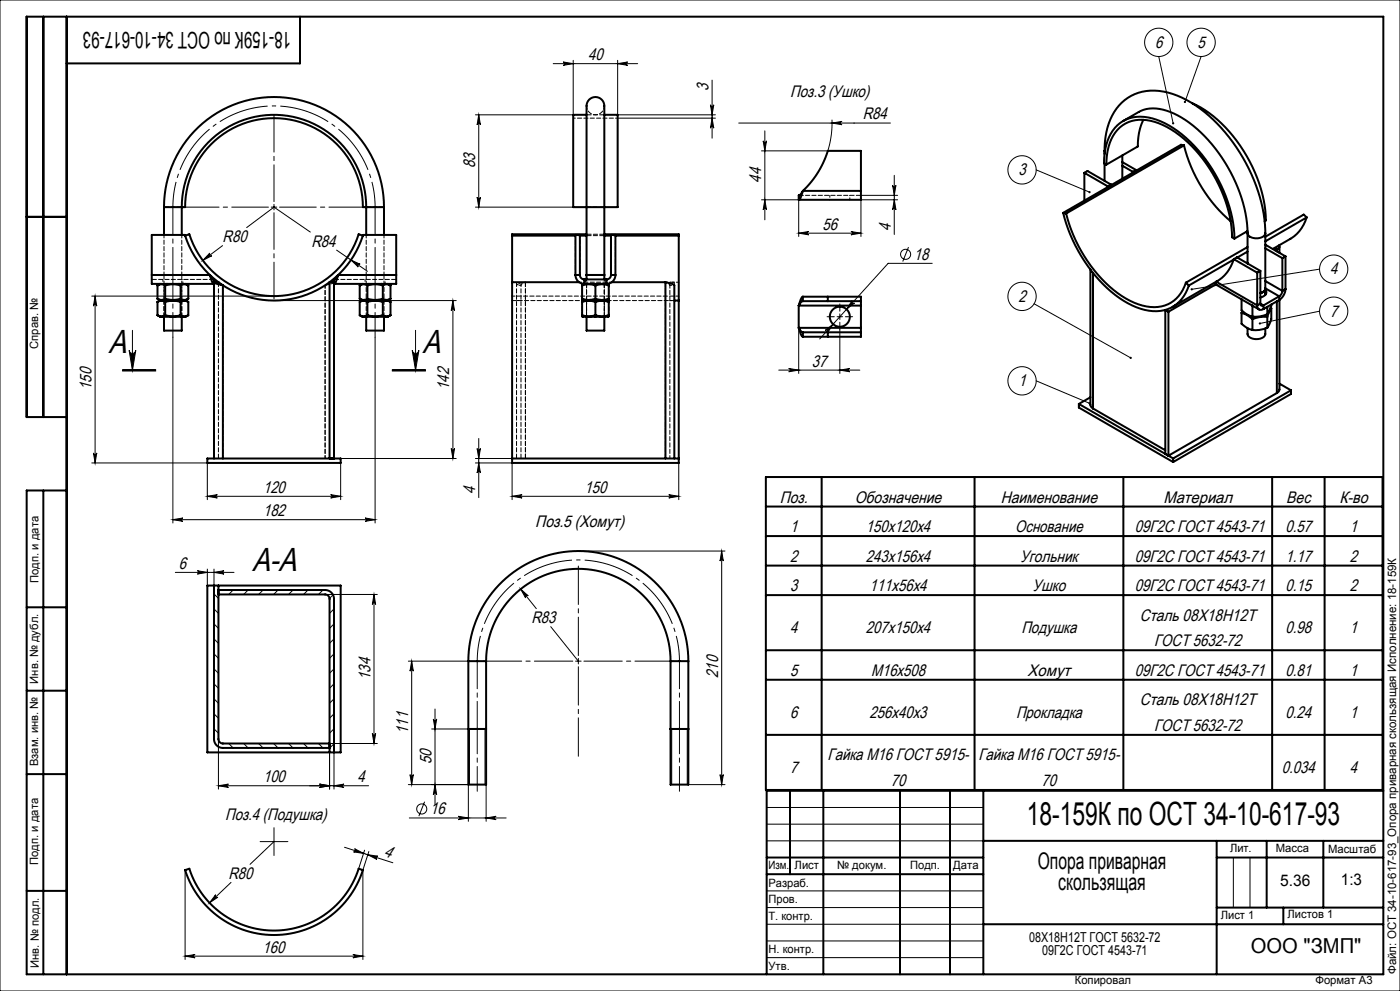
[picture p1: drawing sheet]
<svg xmlns="http://www.w3.org/2000/svg" width="420mm" height="297mm" viewBox="0 0 420 297" stroke-linecap="round" stroke-linejoin="round" font-family="sans-serif">
<g fill="none" stroke="#000" stroke-width=".3">
<path d="M0 0h420v297h-420zM166 19.1h25.3M169 18.6l3 .5-3 .5a.5 .5 0 0 0 .4-.5 .5 .5 0 0 0-.4-.5zM172 18.1v16.3h-29.4M185.3 19.1l3-.5a.5 .5 0 0 0-.5 .5 .5 .5 0 0 0 .5 .5zM185.3 18.1v16.3h29.3M347.6 16.9l4.3 20.1M360.3 16.9l-4.8 13.7M143.6 34.4l.5 3a.5 .5 0 0 0-.5-.5 .5 .5 0 0 0-.5 .5zM143.6 34.4v27.7M185.3 35.4h29.3M213.1 31.4a.5 .5 0 0 0 .5 .5 .5 .5 0 0 0 .5-.5l-.5 3z"/>
<path d="M213.6 35.4l.5 3a.5 .5 0 0 0-.5-.5 .5 .5 0 0 0-.5 .5zM213.6 24v17.4M221.6 36.9h45.5M229.5 39.2v26.7M249.6 35.9l-.2 4.7-1.1 4.6h-19.8M249.6 36.9l3-.5a.5 .5 0 0 0-.5 .5 .5 .5 0 0 0 .5 .5zM143.1 59.1a.5 .5 0 0 0 .5 .5 .5 .5 0 0 0 .5-.5l-.5 3zM228.5 59.9h11.1v11M229 42.2a.5 .5 0 0 0 .5 .5 .5 .5 0 0 0 .5-.5l-.5 3zM229.5 59.9l.5 3a.5 .5 0 0 0-.5-.5 .5 .5 0 0 0-.5 .5zM258.3 58.5h11M267.8 55.5a.5 .5 0 0 0 .5 .5 .5 .5 0 0 0 .5-.5l-.5 3z"/>
<path d="M268.3 52.5v17.8M268.3 59.9l.5 3a.5 .5 0 0 0-.5-.5 .5 .5 0 0 0-.5 .5zM269.3 59.9h-11v11M310.9 50.9l16 6.7M62.9 75.8a.5 .5 0 0 0 0 .7 .5 .5 0 0 0 .6 .1l-2.7 1.4zM66.8 73.6l-6 4.4M74 68.2l8.2-6.1 10.9 7.5M81.4 62.1h1.6M82.2 61.2v1.7M101 75l9.2 6.3M105.3 77.9l2.7 1.3a.5 .5 0 0 0-.6 .1 .5 .5 0 0 0 .1 .7zM142.6 62.1h29.4"/>
<path d="M239.6 69.9l3-.5a.5 .5 0 0 0-.5 .5 .5 .5 0 0 0 .5 .5zM239.6 69.9h18.7M255.3 69.4l3 .5-3 .5a.5 .5 0 0 0 .5-.5 .5 .5 0 0 0-.5-.5zM272.5 74.1l-1.7 4.3M279.7 78.9h-13.3l-20.5 22.7M27.5 88.7h54.7M28.5 88.7l.5 3a.5 .5 0 0 0-.5-.4 .5 .5 0 0 0-.5 .4zM28.5 88.7v50M39.7 99v12M82.2 90.1h54.7M124.7 99v12M135.9 90.1l.5 3a.5 .5 0 0 0-.5-.5 .5 .5 0 0 0-.5 .5z"/>
<path d="M135.9 90.1v47.3M239.6 98.3v13.6M247.5 99l2.4-1.9-1.6 2.6a.5 .5 0 0 0-.1-.7 .5 .5 0 0 0-.7 0zM251.1 94.9h1.7M251.9 94.1v1.7M251.9 98.8v13.1M255.6 90.1a.5 .5 0 0 0 .1 .7 .5 .5 0 0 0 .6 0l-2.3 1.9zM310.2 91l29 16.3M395.9 80.7l-38.4 6M395.9 93.3l-17.9 3.6M36.7 111.2h10zM36.7 111h10"/>
<path d="M36.7 110.8h10M38.7 105a1 1 0 0 0 1 .9 1 1 0 0 0 1-.9l-1 6zM51.9 101.1v55.6M112.5 101.1v55.6M117.7 111h10M117.7 110.8h10M117.7 111.2h10M123.7 105a1 1 0 0 0 1 .9 1 1 0 0 0 1-.9l-1 6zM233.6 110.9h24.3M236.6 110.4l3 .5-3 .5a.5 .5 0 0 0 .5-.5 .5 .5 0 0 0-.5-.5zM251.9 110.9l3-.5a.5 .5 0 0 0-.4 .5 .5 .5 0 0 0 .4 .5zM310.9 114.1l15.9 6.8"/>
<path d="M27.5 138.7h34.7v11M28 135.7a.5 .5 0 0 0 .5 .5 .5 .5 0 0 0 .5-.5l-.5 3zM102.2 138.7v11M102.2 137.4h34.7M135.4 134.4a.5 .5 0 0 0 .5 .5 .5 .5 0 0 0 .5-.5l-.5 3zM142.6 138.7h11v11M142.6 137.4h11M143.1 134.4a.5 .5 0 0 0 .5 .5 .5 .5 0 0 0 .5-.5l-.5 3zM143.6 138.7l.5 3a.5 .5 0 0 0-.5-.4 .5 .5 0 0 0-.5 .4zM143.6 131.4v17.7M203.6 138.7v11M51.9 155.7l3-.5a.5 .5 0 0 0-.5 .5 .5 .5 0 0 0 .5 .5z"/>
<path d="M51.9 155.7h60.6M62.2 148.7l3-.5a.5 .5 0 0 0-.5 .5 .5 .5 0 0 0 .5 .5zM62.2 148.7h40M99.2 148.2l3 .5-3 .5a.5 .5 0 0 0 .5-.5 .5 .5 0 0 0-.5-.5zM109.5 155.2l3 .5-3 .5a.5 .5 0 0 0 .5-.5 .5 .5 0 0 0-.5-.5zM153.6 148.7l3-.5a.5 .5 0 0 0-.4 .5 .5 .5 0 0 0 .4 .5zM153.6 148.7h50M200.6 148.2l3 .5-3 .5a.5 .5 0 0 0 .5-.5 .5 .5 0 0 0-.5-.5zM52.6 171.5h17.6M59.2 171l3 .5-3 .5a.5 .5 0 0 0 .5-.5 .5 .5 0 0 0-.5-.5zM62.2 170.5v5M64.2 171.5l3-.5a.5 .5 0 0 0-.5 .5 .5 .5 0 0 0 .5 .5z"/>
<path d="M64.2 170.5v5M64.2 178l1.3 1.3M69.9 176.8l-1.3 1.4M74.4 176.8l-1.3 1.4M78.9 176.8l-1.3 1.4M83.4 176.8l-1.3 1.4M87.9 176.8l-1.3 1.4M92.4 176.8l-1.3 1.4M96.9 176.8l-1.3 1.4M97.5 178.2h15.7M99.9 178.3l-1 1M112.2 178.2l.5 3a.5 .5 0 0 0-.5-.5 .5 .5 0 0 0-.5 .5z"/>
<path d="M112.2 178.2v44.6M156.2 176.6l2.3 2a.5 .5 0 0 0-.7-.1 .5 .5 0 0 0-.1 .7zM156.2 176.6l4.7 5.8M173.5 165.1h44M216.5 165.1v70M216.5 165.1l.5 3a.5 .5 0 0 0-.5-.4 .5 .5 0 0 0-.5 .4zM64.2 196l1.3 1.3M64.2 191.5l1.3 1.3M64.2 187l1.3 1.3M64.2 182.5l1.3 1.3M100.2 182.5l-1.3 1.3M100.2 187l-1.3 1.3"/>
<path d="M100.2 191.5l-1.3 1.3M100.2 196l-1.3 1.3M122.5 198.1h18M123.5 198.1v37M123.5 198.1l.5 3a.5 .5 0 0 0-.5-.4 .5 .5 0 0 0-.5 .4zM165.2 187.8l8.3 10.3M172.7 198.1h1.6M173.5 197.3v1.7M64.2 218.4l1.3 1.3M64.2 213.9l1.3 1.4M64.2 209.4l1.3 1.4M64.2 204.9l1.3 1.4"/>
<path d="M64.2 200.5l1.3 1.3M100.2 200.5l-1.3 1.3M100.2 204.9l-1.3 1.4M100.2 209.4l-1.3 1.4M100.2 213.9l-1.3 1.4M100.2 218.4l-1.3 1.3M111.7 219.8a.5 .5 0 0 0 .5 .5 .5 .5 0 0 0 .5-.5l-.5 3zM129.5 218.5h11M130 215.5a.5 .5 0 0 0 .5 .5 .5 .5 0 0 0 .5-.5l-.5 3zM130.5 212.5v28.6M140.8 218.5v16.6M145.5 218.5v16.6"/>
<path d="M201.5 218.5v16.6M206.2 218.5v16.6M65.5 221.5v15M65.5 235.5h45.1M65.5 235.5l3-.5a.5 .5 0 0 0-.4 .5 .5 .5 0 0 0 .4 .5zM68.6 222.8l1.3 1.4M73.1 222.8l1.3 1.4M77.6 222.8l1.3 1.4M82.1 222.8l1.3 1.4M86.6 222.8l1.3 1.4M91.1 222.8l1.3 1.4M95.6 222.8l1.3 1.4"/>
<path d="M95.9 235l3 .5-3 .5a.5 .5 0 0 0 .4-.5 .5 .5 0 0 0-.4-.5zM98.9 225.5v11M98.9 222.8h14.3M100.2 235.5l3-.5a.5 .5 0 0 0-.5 .5 .5 .5 0 0 0 .5 .5zM100.2 225.5v11M100.2 222.9l-1.3 1.3M122.5 235.1h18v11M123 232.1a.5 .5 0 0 0 .5 .5 .5 .5 0 0 0 .5-.5l-.5 3zM130.5 235.1l.5 3a.5 .5 0 0 0-.5-.4 .5 .5 0 0 0-.5 .4zM145.8 235.1v11M206.5 235.1h11M216 232.1a.5 .5 0 0 0 .5 .5 .5 .5 0 0 0 .5-.5l-.5 3z"/>
<path d="M78 252.2h8.4M82.2 252.2l-7.2 6.8M82.2 248.1v8.3M103.4 253.9l14.5 4.7M106.4 254.4l2.7 1.4-3-.5a.5 .5 0 0 0 .6-.3 .5 .5 0 0 0-.3-.6zM109.4 254.8l-1.8 5.6M110.3 256.2l3 .4a.5 .5 0 0 0-.6 .3 .5 .5 0 0 0 .3 .7zM110.6 255.2l-1.7 5.6v26.8M122.8 245.1h29M127.4 240.3l-1.7 4.3M137.5 244.6l3 .5-3 .5a.5 .5 0 0 0 .5-.5 .5 .5 0 0 0-.5-.5zM145.8 245.1l3-.5a.5 .5 0 0 0-.4 .5 .5 .5 0 0 0 .4 .5z"/>
<path d="M230 242h65M230 247h65M230 252h65M370 257v15M375 257v15M55.5 260.8v26.8M64.7 268.2a.5 .5 0 0 0 0 .6 .5 .5 0 0 0 .7 .1l-2.5 1.7zM69.3 264.5l-6.4 6.1M230 267h65M230 272h65M230 277h65M55.5 286.6l3-.5a.5 .5 0 0 0-.4 .5 .5 .5 0 0 0 .4 .5z"/>
<path d="M55.5 286.6h53.4M105.9 286.1l3 .5-3 .5a.5 .5 0 0 0 .4-.5 .5 .5 0 0 0-.4-.5zM230 282h65M230 287h65"/>
<circle cx="347.6" cy="12.7" r="4.2"/>
<circle cx="360.3" cy="12.7" r="4.2"/>
<circle cx="306.6" cy="50.9" r="4.2"/>
<circle cx="271.7" cy="76.2" r="1.51"/>
<circle cx="306.6" cy="88.8" r="4.2"/>
<circle cx="400.1" cy="80.7" r="4.2"/>
<circle cx="400.1" cy="93.3" r="4.2"/>
<circle cx="306.6" cy="114.1" r="4.2"/>
<circle cx="126.5" cy="242.4" r="1.51"/>
</g>
<path d="M140.5 218.5h5.3M201.2 218.5h5.3" fill="none" stroke="#000" stroke-width=".6" stroke-linecap="butt"/>
<path d="M112.5 62.1a30.3 30.3 0 0 0-30.3-30.4 30.3 30.3 0 0 0-30.3 30.4M203.8 198.1a30.3 30.3 0 0 0-30.3-30.3 30.3 30.3 0 0 0-30.3 30.3" fill="none" stroke="#000" stroke-width=".3" stroke-dasharray="15.2 1.3 1.3 1.3" stroke-dashoffset="7.6" stroke-linecap="butt"/>
<g fill="none" stroke="#000" stroke-width=".6">
<path d="M13 5v120M20 5v287M90 5v14h-70M176 34.4h-4v27.7h4M181.3 34.4h4v27.7h-4M336.9 36.3l4.7-2.7a11.2 11.2 0 0 1 10.6 .4 42 42 0 0 1 19.2 22.3 36.9 36.9 0 0 1 2.9 13.6M343 35.9l-1.3 3.9-.4 4.1-9.4 5.4M357.6 30.9a40.1 40.1 0 0 1 19.5 22.4 36.1 36.1 0 0 1 2.7 12.8l-.4 .2M240.9 57.2l-.2 .4a3.3 3.3 0 0 1-1.1 2.3M240.9 57.2l-.8 1.1-.5 .2v1.4M240.9 57.2a28 28 0 0 0 7.4-12h10v12M240.9 57.2h17.4"/>
<path d="M258.3 57.2v2.7h-18.7M325.3 51.8l7 4M325.3 51.8v8.3M325.3 51.8l1-.6 7 4.1M331.4 45.1a19 19 0 0 1 6-15.1 15.3 15.3 0 0 1 15.8-1.4 43.7 43.7 0 0 1 20.6 20.3 45.9 45.9 0 0 1 5.8 21M331.4 45.1v.4M331.4 45.1v1M331.4 49v5.2M331.9 49.3l-.7-.4a14.7 14.7 0 0 1 4.9-12.1 11.9 11.9 0 0 1 12.1-.4 39.7 39.7 0 0 1 18.8 20.7 37.5 37.5 0 0 1 3.3 14.4M331.9 49.3a14 14 0 0 1 4.9-11.8 11.8 11.8 0 0 1 12.1 0 39.3 39.3 0 0 1 18.1 21 34.9 34.9 0 0 1 2.6 12.6l.7 .4M332.3 55.8l.1 .2M333.3 55.3l-1 .5"/>
<path d="M333.3 55.3v.2M336.7 46.6v7M336.7 49.7l3.2 1.8M336.7 48.6l4.1 2.4M339.9 51.5v.2M340.8 51l-.9 .5M340.8 51l.1 .1M355.2 43.6a44 44 0 0 0 14 22.7M355.2 43.6l-.9-.2-35.4 20.4M355.2 43.6l-35.4 20.4M8 65h12M49.2 62.1a33 33 0 0 1 33-33 33 33 0 0 1 33 33"/>
<path d="M49.2 62.1h5.3M49.2 62.1v8.3M54.5 62.1a27.7 27.7 0 0 1 27.7-27.7 27.7 27.7 0 0 1 27.7 27.7M54.5 62.1h1a26.7 26.7 0 0 1 26.7-26.7 26.7 26.7 0 0 1 26.7 26.7h1M54.5 62.1v8.3M55.5 70.6a28 28 0 0 0 26.7 19.5 28 28 0 0 0 26.7-19.5M55.5 70.6l1.3-.4a26.7 26.7 0 0 0 25.4 18.5 26.7 26.7 0 0 0 25.4-18.5l1.3 .4M55.5 70.6v-.2h-10v12M108.9 70.6v-.2h10v12M109.9 62.1h5.3M109.9 62.1v8.3M115.2 62.1v8.3"/>
<path d="M153.6 70.6v14M153.6 70.6h19M174 70.6h2M176 62.1v-29.5a2.76 2.76 0 0 1 2.6-3.5 2.76 2.76 0 0 1 2.7 3.5v29.5M176 62.1h5.3M176 62.1v21.6M176 70.2h-22.4v.4M181.3 62.1v21.6M181.3 70.6h2M181.3 70.2h22.3v.4M184.6 70.6h19M203.6 70.6v19.5"/>
<path d="M318.9 63.8a43.9 43.9 0 0 0 19.5 27.1 14.3 14.3 0 0 0 12.8 1.4 10.9 10.9 0 0 0 5.5-6.7M318.9 63.8l.9 .2M319.8 64a42.3 42.3 0 0 0 18 25.5 14.1 14.1 0 0 0 12.6 1.7 10.3 10.3 0 0 0 5.4-6.5M370.1 77.8l-13.4 7.8M370.1 77.7a11.1 11.1 0 0 1-4.9 6.5l-13.4 7.8M370.1 77.7l1-.6 7 4.1M370.1 77.7l7.1 4M373.9 69.5l.4 .2M374.2 69.3l-3.9 2.2M374.3 69.9v9.1M374.3 75.4l-3.1 1.8M374.3 74l-18.5 10.7"/>
<path d="M374.3 78.8l-.2 .1M379.6 69.9a3 3 0 0 1-4.1 1.3l-.8-.5-.4-.8M379.6 69.9v18.5M379.6 74.4l5.1 3M379.6 73.3l6 3.5M382.4 74.3l.7 .4M383.1 74.7l-.6 .3M383.1 74.7v.6M383.7 73.6l.1 .5-.7 .6M383.8 73.9v1.9M384.7 77.4v9.8M385.6 76.8l-.9 .6"/>
<path d="M385.6 76.8v9.8M392 65.2a11 11 0 0 1-4.8 6.4l-5.4 3M392 65.2l-12.4 7.1M392 65.2l-.9-.9-11.5 6.7M45.5 82.4v2.7h18.7a3.8 3.8 0 0 1-1.3-2.7M45.5 82.4h17.4M47.2 90.5a2.05 2.05 0 0 1 2.4 0M47.2 94.5a5.1 5.1 0 0 0 3.6 .4h4.9l.8-.4M47.2 94.5a2.05 2.05 0 0 0 2.4 0M47.2 85.6a2.05 2.05 0 0 1 2.4 0M47.2 89.5a2.05 2.05 0 0 0 2.4 0M47.2 89.5l.9 .5"/>
<path d="M47.2 85.6v3.9M47.2 90.5v4M48.1 90h7.6M48.1 90l-.9 .5M48.1 85.1l-.9 .5M49.2 94.9v4.2h5.3v-4.2M49.6 90.5a7.7 7.7 0 0 1 4.6 0M49.6 94.5a7.7 7.7 0 0 0 4.6 0M49.6 89.5a7.7 7.7 0 0 0 4.6 0M49.6 85.6a7.7 7.7 0 0 1 4.6 0M49.6 85.6v3.9M49.6 90.5v4"/>
<path d="M54.2 90.5a2.05 2.05 0 0 1 2.3 0M54.2 94.5a2.05 2.05 0 0 0 2.3 0M54.2 85.6a2.05 2.05 0 0 1 2.3 0M54.2 89.5a2.05 2.05 0 0 0 2.3 0M54.2 85.6v3.9M54.2 90.5v4M55.7 90l.8 .5M55.7 85.1l.8 .5M56.5 89.5l-.8 .5M56.5 85.6v3.9M56.5 90.5v4M62.9 82.4l.7 1 .6 .3v53.7"/>
<path d="M64.2 84.6h1.3l.4 .4 1 .5-2.1-.5zM66.9 85.5v51.9M100.2 84.6h-1.3v52.8M101.4 82.4a4.1 4.1 0 0 1-1.2 2.7h18.7v-2.7M101.4 82.4l-.7 1.1-.5 .2v53.7M101.4 82.4h17.5M107.9 89.5a2.05 2.05 0 0 0 2.3 0M107.9 85.6a2.05 2.05 0 0 1 2.3 0M107.9 94.5a5.1 5.1 0 0 0 3.6 .4h4.8l.9-.4M107.9 94.5a2.05 2.05 0 0 0 2.3 0M107.9 90.5a2.05 2.05 0 0 1 2.3 0M107.9 89.5l.8 .5"/>
<path d="M107.9 85.6v3.9M107.9 90.5v4M108.7 90h7.6M108.7 85.1l-.8 .5M108.7 90l-.8 .5M109.9 94.9v4.2h5.3v-4.2M110.2 89.5a7.7 7.7 0 0 0 4.6 0M110.2 85.6a7.7 7.7 0 0 1 4.6 0M110.2 94.5a7.7 7.7 0 0 0 4.6 0M110.2 90.5a7.7 7.7 0 0 1 4.6 0M110.2 85.6v3.9M110.2 90.5v4"/>
<path d="M114.8 89.5a2.05 2.05 0 0 0 2.4 0M114.8 85.6a2.05 2.05 0 0 1 2.4 0M114.8 90.5a2.05 2.05 0 0 1 2.4 0M114.8 94.5a2.05 2.05 0 0 0 2.4 0M114.8 85.6v3.9M114.8 90.5v4M116.3 85.1l.9 .5M116.3 90l.9 .5M117.2 89.5l-.9 .5M117.2 85.6v3.9M117.2 90.5v4M153.6 84.6h20.1"/>
<path d="M153.6 84.6v54.1h50v-48.6M172.6 82.4a2.67 2.67 0 0 0 2.7 2.7M172.6 82.4h1.4M172.6 82.4v-12h1.4v12M174 82.4a1.33 1.33 0 0 0 1.3 1.3M174.6 90.5a5.8 5.8 0 0 1 4 0M174.6 94.5a5.8 5.8 0 0 0 4 0M174.6 94.5l.2 .4h7.6l.2-.4M174.6 85.6a5.8 5.8 0 0 1 4 0M174.6 89.5a5.8 5.8 0 0 0 4 0M174.6 89.5v.4M174.6 89.9l.2 .1"/>
<path d="M174.6 85.6v3.9M174.6 90.5v4M174.8 90h7.6M174.8 90l-.2 .5M175.3 85.1a.44 .44 0 0 0-.5 0 .44 .44 0 0 0-.2 .5M175.3 85.1h6.7M175.3 83.7v1.4M175.3 83.7h6.7M176 82.4h5.3zM176 94.9v4.2h5.3v-4.2M178.6 90.5a5.8 5.8 0 0 1 4 0M178.6 94.5a5.8 5.8 0 0 0 4 0"/>
<path d="M178.6 85.6a5.8 5.8 0 0 1 4 0M178.6 89.5a5.8 5.8 0 0 0 4 0M178.6 85.6v3.9M178.6 90.5v4M182 85.1a.44 .44 0 0 1 .5 0 .44 .44 0 0 1 .1 .5M182 83.7v1.4M182.4 90l.2 .5M182.6 89.5v.4M182.6 89.9l-.2 .1M182.6 85.6v3.9M182.6 90.5v4M183.3 82.4a1.33 1.33 0 0 1-1.3 1.3"/>
<path d="M183.3 82.4h1.3M183.3 82.4v-12h1.3v12M183.5 84.6h16.1M184.6 82.4a2.67 2.67 0 0 1-2.6 2.7M199.6 84.6l2.1 .5 .6 .4v51.9M199.6 84.6v52.8M202.3 90.1h1.3M239.6 98.3l.1 .3a3.6 3.6 0 0 0 1.2 2.3M239.6 98.3l.7 .9 .6 .4M239.6 91.6v6.7M239.6 91.6h18.7M239.6 98.3h18.7"/>
<path d="M240.9 88.9h7.4M240.9 90.3h7.4M240.9 99.6h7.4M240.9 88.9a3.3 3.3 0 0 0-1.2 2.3l-.1 .4M240.9 90.3l-.5 .2-.8 1.1M240.9 88.9v1.4M240.9 99.6v1.3M248.3 88.9h10v1.4M248.3 88.9v1.4M248.3 99.6v1.3M248.3 90.3h10M248.3 99.6h10"/>
<path d="M258.3 90.3v1.3M258.3 98.3v1.3M258.3 91.6v6.7M258.3 99.6v1.3h-10M327.1 80.8v40.5l.2 .6 .6 .5M327.9 81.8v40.6M350.5 93.4v43.2l32.6-18.8M350.5 93.4l-.9-.5v43.1M355.8 84.7l.9 .9M364.8 85.2l-14.3 8.2M372.5 93.8l2 .9 1.2 1M372.5 93.8v3.2l2 1.5 1.2 .4"/>
<path d="M372.6 89.8l-.1 3.2 2 1.5 1.2 .4M372.7 93.2l-.2 .6M374.3 98.3v1.8a2.78 2.78 0 0 0 3.7 1.4l.9-.4 .6-.5 .1-2.2M375.6 91.5l.1 3.4M375.7 95.7v3.2M377.2 91.5l-12.4-7.1 .1 1 12.8 7.3M377.2 91.5a1.15 1.15 0 0 0 .5 1.2 1.15 1.15 0 0 0 1.3-.1M377.2 81.7v9.8M378.1 87.9l1-.5 .5-.9-.4 .8zM378.1 91a.57 .57 0 0 0 .3 .6 .57 .57 0 0 0 .6-.1M378.1 81.2l-.9 .5M378.1 81.2v9.8"/>
<path d="M378.1 91l-.9 .5M378.1 91l.9 .5M379 91.5v1.1M379.6 86.8a1.42 1.42 0 0 1 .1 1.5 1.42 1.42 0 0 1-1.3 .8l-.3 .1M379.6 87.9l.2 .2M379.6 84.2l5.1 3M379.6 86.4l4.2 2.4M380.2 94.2a9 9 0 0 1-4.5 .7M380.2 95a9 9 0 0 0-4.5 .7M380.2 98.2a9 9 0 0 1-4.5 .7M380.2 92v2.2M380.2 95v3.2"/>
<path d="M381.2 92.2l.2 .2M381.4 91.3l-.3 1.2-.9 1.7M381.4 92.4l-1.2 2.6M381.4 92.4a7.7 7.7 0 0 1-.9 5.4l-.3 .4M383.1 90.3v27.5M383.8 88.8l-4.8 2.7M383.8 88.8v1.1M383.8 89.9l-4.8 2.7M383.8 89.9v26.8l-.2 .6-.5 .5M384.7 87.2a2.08 2.08 0 0 1-.9 1.6M385.6 86.6a4.2 4.2 0 0 1-1.8 3.3M385.6 86.6l-.9 .6"/>
<path d="M240.9 100.9h7.4M327.1 119.1l-3.4 2M383.8 115l3.5 2M387.3 117l-35.4 20.4M387.3 117v1.1l-35.4 20.4M20 125h-12v-120h407v287h-407v-145h12M62.2 137.4h40v1.3h-40zM153.6 137.4h50M323.7 121.1l28.2 16.3M323.7 121.1v1l28.2 16.4M327.9 122.4l21.7 12.5M351.9 137.4v1.1"/>
<path d="M13 147v145M229.8 143h185v93.8h-185zM229.8 151.8h185M246.5 143v93.8M292.4 143v93.8M337 143v93.8M381.6 143v93.8M397.4 143v93.8M62.2 175.5h40v50h-40zM64.2 175.5v46a2.67 2.67 0 0 0 2.7 2.7h32M65.5 175.5v46a1.33 1.33 0 0 0 1.4 1.3h32M65.5 178.2h32a1.33 1.33 0 0 1 1.4 1.3v46"/>
<path d="M65.5 176.8h32a2.67 2.67 0 0 1 2.7 2.7v46M229.8 160.7h185M229.8 169.5h185M229.8 178.4h185M8 182h12M140.5 198.1a33 33 0 0 1 33-33 33 33 0 0 1 33 33M140.5 198.1v37h5.3v-37M140.5 198.1h5.3M145.8 198.1a27.7 27.7 0 0 1 27.7-27.6 27.7 27.7 0 0 1 27.7 27.6M201.2 198.1v37h5.3v-37M201.2 198.1h5.3M229.8 194.9h185"/>
<path d="M8 207h12M140.5 218.5h5.3zM140.5 218.5h.1M201.2 218.5h5.3zM201.2 218.5h.1M229.8 203.7h185M8 232h12M229.8 220.2h185M237 237v25M247 237v55M270 237v55M285 237v55"/>
<path d="M295 237v55M415 237h-185v55M230 257h65M295 252h120M365 252v40M365 257h50M380 252v20M397 252v20M8 267h12M55.5 260.8l1.3-.4a26.7 26.7 0 0 0 25.4 18.5 26.7 26.7 0 0 0 25.4-18.5l1.3 .4a28 28 0 0 1-26.7 19.4 28 28 0 0 1-26.7-19.4zM230 262h65M295 277h120"/>
<path d="M365 272h50M385 272v5"/>
<circle cx="251.9" cy="94.9" r="3"/>
</g>
<path d="M171.8 198.1h-26.8M173.5 196.5v-26.9M173.5 199.8v26.8M175.2 198.1h26.8" fill="none" stroke="#000" stroke-width=".3" stroke-dasharray="15.2 1.3 1.3 1.3" stroke-dashoffset="3.7"/>
<path d="M250.3 94.9h-2.2M251.9 93.3v-2.2M251.9 96.6v2.2M253.6 94.9h2.2" fill="none" stroke="#000" stroke-width=".3" stroke-dasharray="15.2 1.3 1.3 1.3"/>
<path d="M80.5 62.1h-25.8M82.2 60.4v-25.8M82.2 63.7v25.9M83.9 62.1h25.8" fill="none" stroke="#000" stroke-width=".3" stroke-dasharray="15.2 1.3 1.3 1.3" stroke-dashoffset="4.2"/>
<path d="M51.9 101.1v-18.7M112.5 101.1v-18.7M143.2 237.1v-18.6M203.8 237.1v-18.6" fill="none" stroke="#000" stroke-width=".3" stroke-dasharray="15.2 1.3 1.3 1.3" stroke-dashoffset="7.8"/>
<path d="M51.9 62.1v20.3M112.5 62.1v20.3M143.2 198.1v20.4M203.8 198.1v20.4" fill="none" stroke="#000" stroke-width=".3" stroke-dasharray="15.2 1.3 1.3 1.3" stroke-dashoffset="7"/>
<g fill="#000">
<path d="M185.3 19.1l3-.5a.5 .5 0 0 0-.5 .5 .5 .5 0 0 0 .5 .5zM169 18.6l3 .5-3 .5a.5 .5 0 0 0 .4-.5 .5 .5 0 0 0-.4-.5zM64.2 171.5l3-.5a.5 .5 0 0 0-.5 .5 .5 .5 0 0 0 .5 .5zM59.2 171l3 .5-3 .5a.5 .5 0 0 0 .5-.5 .5 .5 0 0 0-.5-.5z"/>
<path d="M351.7 36.7l.1 .5 .2 .1-.1-.3 .1 .3 .2-.2-.1-.4zM355.2 30.3l.1 .5 .2-.2-.1 .3a.33 .33 0 0 0 .4-.4 .33 .33 0 0 0-.6-.2zM357.3 86.5l-.1 .3 .3-.1-.3 .1a.33 .33 0 0 0 .4 .2 .33 .33 0 0 0 .2-.5 .33 .33 0 0 0-.5 0zM377.7 96.7l-.1 .3 .4-.1-.4 .1a.33 .33 0 0 0 .5 .3 .33 .33 0 0 0 .1-.5 .33 .33 0 0 0-.5-.1zM326.6 120.6l.1 .5h.4l-.3-.2 .3 .1v-.4zM339 107v.5h.5l-.3-.2 .3 .1v-.4zM326.6 57.4v.4h.5l.1-.1-.3-.1 .3 .1-.1-.4zM123.7 105a1 1 0 0 0 1 .9 1 1 0 0 0 1-.9l-1 6zM38.7 105a1 1 0 0 0 1 .9 1 1 0 0 0 1-.9l-1 6z"/>
<path d="M143.1 59.1a.5 .5 0 0 0 .5 .5 .5 .5 0 0 0 .5-.5l-.5 3zM143.6 34.4l.5 3a.5 .5 0 0 0-.5-.5 .5 .5 0 0 0-.5 .5z"/>
<path d="M229 42.2a.5 .5 0 0 0 .5 .5 .5 .5 0 0 0 .5-.5l-.5 3zM229.5 59.9l.5 3a.5 .5 0 0 0-.5-.5 .5 .5 0 0 0-.5 .5zM267.8 55.5a.5 .5 0 0 0 .5 .5 .5 .5 0 0 0 .5-.5l-.5 3zM268.3 59.9l.5 3a.5 .5 0 0 0-.5-.5 .5 .5 0 0 0-.5 .5z"/>
<path d="M255.3 69.4l3 .5-3 .5a.5 .5 0 0 0 .5-.5 .5 .5 0 0 0-.5-.5zM239.6 69.9l3-.5a.5 .5 0 0 0-.5 .5 .5 .5 0 0 0 .5 .5z"/>
<path d="M28 135.7a.5 .5 0 0 0 .5 .5 .5 .5 0 0 0 .5-.5l-.5 3zM28.5 88.7l.5 3a.5 .5 0 0 0-.5-.4 .5 .5 0 0 0-.5 .4zM135.4 134.4a.5 .5 0 0 0 .5 .5 .5 .5 0 0 0 .5-.5l-.5 3zM135.9 90.1l.5 3a.5 .5 0 0 0-.5-.5 .5 .5 0 0 0-.5 .5zM213.6 35.4l.5 3a.5 .5 0 0 0-.5-.5 .5 .5 0 0 0-.5 .5zM213.1 31.4a.5 .5 0 0 0 .5 .5 .5 .5 0 0 0 .5-.5l-.5 3zM130.5 235.1l.5 3a.5 .5 0 0 0-.5-.4 .5 .5 0 0 0-.5 .4zM130 215.5a.5 .5 0 0 0 .5 .5 .5 .5 0 0 0 .5-.5l-.5 3zM123 232.1a.5 .5 0 0 0 .5 .5 .5 .5 0 0 0 .5-.5l-.5 3zM123.5 198.1l.5 3a.5 .5 0 0 0-.5-.4 .5 .5 0 0 0-.5 .4zM216 232.1a.5 .5 0 0 0 .5 .5 .5 .5 0 0 0 .5-.5l-.5 3zM216.5 165.1l.5 3a.5 .5 0 0 0-.5-.4 .5 .5 0 0 0-.5 .4z"/>
<path d="M143.1 134.4a.5 .5 0 0 0 .5 .5 .5 .5 0 0 0 .5-.5l-.5 3zM143.6 138.7l.5 3a.5 .5 0 0 0-.5-.4 .5 .5 0 0 0-.5 .4z"/>
<path d="M51.9 155.7l3-.5a.5 .5 0 0 0-.5 .5 .5 .5 0 0 0 .5 .5zM109.5 155.2l3 .5-3 .5a.5 .5 0 0 0 .5-.5 .5 .5 0 0 0-.5-.5zM62.2 148.7l3-.5a.5 .5 0 0 0-.5 .5 .5 .5 0 0 0 .5 .5zM99.2 148.2l3 .5-3 .5a.5 .5 0 0 0 .5-.5 .5 .5 0 0 0-.5-.5zM62.9 75.8l-2.1 2.2 2.7-1.4a.5 .5 0 0 1-.6-.1 .5 .5 0 0 1 0-.7zM105.3 77.9l2.2 2.1a.5 .5 0 0 1-.1-.7 .5 .5 0 0 1 .6-.1zM153.6 148.7l3-.5a.5 .5 0 0 0-.4 .5 .5 .5 0 0 0 .4 .5zM200.6 148.2l3 .5-3 .5a.5 .5 0 0 0 .5-.5 .5 .5 0 0 0-.5-.5zM64.7 268.2l-1.8 2.4 2.5-1.7a.5 .5 0 0 1-.7-.1 .5 .5 0 0 1 0-.6zM137.5 244.6l3 .5-3 .5a.5 .5 0 0 0 .5-.5 .5 .5 0 0 0-.5-.5zM145.8 245.1l3-.5a.5 .5 0 0 0-.4 .5 .5 .5 0 0 0 .4 .5zM156.2 176.6l1.5 2.6a.5 .5 0 0 1 .1-.7 .5 .5 0 0 1 .7 .1zM249.6 36.9l3 .5a.5 .5 0 0 1-.5-.5 .5 .5 0 0 1 .5-.5zM247.5 99a.5 .5 0 0 1 .7 0 .5 .5 0 0 1 .1 .7l1.6-2.6zM255.6 90.1l-1.6 2.6 2.3-1.9a.5 .5 0 0 1-.6 0 .5 .5 0 0 1-.1-.7zM236.6 110.4l3 .5-3 .5a.5 .5 0 0 0 .5-.5 .5 .5 0 0 0-.5-.5zM251.9 110.9l3-.5a.5 .5 0 0 0-.4 .5 .5 .5 0 0 0 .4 .5z"/>
<path d="M111.7 219.8a.5 .5 0 0 0 .5 .5 .5 .5 0 0 0 .5-.5l-.5 3zM112.2 178.2l.5 3a.5 .5 0 0 0-.5-.5 .5 .5 0 0 0-.5 .5z"/>
<path d="M95.9 235l3 .5-3 .5a.5 .5 0 0 0 .4-.5 .5 .5 0 0 0-.4-.5zM65.5 235.5l3-.5a.5 .5 0 0 0-.4 .5 .5 .5 0 0 0 .4 .5z"/>
<path d="M100.2 235.5l3-.5a.5 .5 0 0 0-.5 .5 .5 .5 0 0 0 .5 .5zM95.9 235l3 .5-3 .5a.5 .5 0 0 0 .4-.5 .5 .5 0 0 0-.4-.5z"/>
<path d="M106.4 254.4l2.7 1.4-3-.5a.5 .5 0 0 0 .6-.3 .5 .5 0 0 0-.3-.6zM110.3 256.2l3 .4a.5 .5 0 0 0-.6 .3 .5 .5 0 0 0 .3 .7z"/>
<path d="M55.5 286.6l3-.5a.5 .5 0 0 0-.4 .5 .5 .5 0 0 0 .4 .5zM105.9 286.1l3 .5-3 .5a.5 .5 0 0 0 .4-.5 .5 .5 0 0 0-.4-.5z"/>
</g>
<g fill="none" stroke="#000" stroke-width=".3" stroke-dasharray="1.3 .6" stroke-dashoffset=".1">
<path d="M49.2 90v4.9M49.2 85.1v4.9M49.2 82.4v12.5M54.5 94.9v-4.9M54.5 90v-4.9M54.5 94.9v-12.5M100.2 84.6l-.6 .4-2.1 .5M109.9 82.4v12.5M115.2 94.9v-12.5M153.6 90.1h48.7M157.6 84.6l-2 .5-.6 .4M176 85.1v4.9"/>
<path d="M176 90v4.9M181.3 90v-4.9M181.3 94.9v-4.9"/>
</g>
<path d="M66.9 85.5v51.9M97.5 85.5v51.9M153.6 88.7h50M201 85.5v51.9" fill="none" stroke="#000" stroke-width=".3" stroke-dasharray="1.3 .6" stroke-dashoffset=".4"/>
<path d="M98.9 84.6l-.4 .4-1 .5M157.6 84.6l-1 .5-.3 .4M176 83.7v11.2M181.3 94.9v-11.2M199.6 84.6l1.1 .5 .3 .4" fill="none" stroke="#000" stroke-width=".3" stroke-dasharray="1.3 .6" stroke-dashoffset=".8"/>
<g fill="none" stroke="#000" stroke-width=".3" stroke-dasharray="1.3 .6" stroke-dashoffset="-.1">
<path d="M181.3 34.4h-5.3M258.3 58.5h-18.7M54.5 62.1h-5.3M109.9 62.1h5.3M181.3 62.1h-5.3M181.3 70.6h-5.3M181.3 70.2h-5.3M54.5 82.4h-5.3M64.2 83.7h-18.7M115.2 82.4h-5.3M118.9 83.7h-18.7M155 84.6v52.8"/>
<path d="M156.3 84.6v52.8M157.6 84.6v52.8M65.5 137.4v-52.8M157.6 137.4v-52.8M199.6 137.4v-52.8"/>
</g>
<g fill="none" stroke="#000" stroke-width=".3" stroke-dasharray="1.3 .6" stroke-dashoffset=".3">
<path d="M181.3 31.7a2.67 2.67 0 0 1-2.7 2.7 2.67 2.67 0 0 1-2.6-2.7M49.2 70.4v12M109.9 70.4v12M49.2 82.4h2.7M51.9 82.4h2.6M54.5 82.4v-12M112.5 82.4h-2.6M115.2 82.4h-2.7M115.2 82.4v-12M172.6 82.4v-12M174 82.4v-12M183.3 82.4v-12"/>
<path d="M184.6 82.4v-12"/>
</g>
<path d="M45.5 82.4h17.4M101.4 82.4h17.5M174.6 85.6v3.9M174.6 90.5v4M178.6 85.6v3.9M178.6 90.5v4M182.6 85.6v3.9M182.6 90.5v4M183.5 84.6h-9.8M199.6 84.6h4M201 85.5v-.9M202.3 85.5v-.9" fill="none" stroke="#000" stroke-width=".3" stroke-dasharray="1.3 .6" stroke-dashoffset=".5"/>
<g fill="none" stroke="#000" stroke-width=".3" stroke-dasharray="1.3 .6" stroke-dashoffset=".7">
<path d="M248.9 58.5v1.4M254.9 59.9v-1.4M174 70.6h-1.4M184.6 70.6h-1.3M48.9 83.7v1.4M49.2 82.4h-3.7M54.9 85.1v-1.4M109.5 83.7v1.4M115.5 85.1v-1.4M118.9 82.4h-3.7M155 90.1h1.3M156.3 85.5h-1.3"/>
<path d="M174 82.4h-1.4M175.3 83.7v1.4M175.6 83.7v1.4M181.6 85.1v-1.4M182 83.7v1.4M183.3 82.4h1.3M201 85.5h1.3M201 90.1h1.3M202.3 84.6h-1.3"/>
</g>
<path d="M62.9 82.4h-8.4M109.9 82.4h-8.5" fill="none" stroke="#000" stroke-width=".3" stroke-dasharray="1.3 .6" stroke-dashoffset=".2"/>
<g fill="none" stroke="#000" stroke-width=".3" stroke-dasharray="1.3 .6">
<path d="M172.6 70.4h.1M183.3 70.4h.1M172.6 82.4h.1M174.6 89.9l.2 .1M174.6 94.8l.2 .1M174.8 85.1l-.2 .1M174.8 90l-.2 .1M175.3 83.7h.1M182.4 90l.2-.1M182.4 94.9l.2-.1M182.6 85.2l-.2-.1M182.6 90.1l-.2-.1"/>
<path d="M183.3 82.4h.1"/>
</g>
<path d="M185.3 35.4h-13.3" fill="none" stroke="#000" stroke-width=".3" stroke-dasharray="1.3 .6" stroke-dashoffset=".6"/>
<g font-size="10">
<text x="32.5" y="105.8">A</text>
<text x="126.7" y="105.8">A</text>
<text x="75.6" y="171.2">A-A</text>
</g>
<text font-size="9.6" x="308" y="247.3">18-159К по ОСТ 34-10-617-93</text>
<g font-size="6.9">
<text x="87.3" y="9.6" transform="rotate(-180 87.3 9.6)">18-159К по ОСТ 34-10-617-93</text>
<text x="311.3" y="260.4">Опора приварная</text>
<text x="317.4" y="266.8">скользящая</text>
</g>
<text font-size="6.2" x="375.2" y="285.5">ООО &quot;ЗМП&quot;</text>
<g font-size="5">
<text x="176.4" y="18">40</text>
<text x="346.5" y="14.3">6</text>
<text x="359.2" y="14.3">5</text>
<text x="212.6" y="27.3" transform="rotate(-90 212.6 27.3)">3</text>
<text x="237.1" y="29.2">Поз.3 (Ушко)</text>
<text x="258.8" y="35.8">R84</text>
<text x="142.6" y="50.4" transform="rotate(-90 142.6 50.4)">83</text>
<text x="305.5" y="52.5">3</text>
<text x="228.4" y="54.7" transform="rotate(-90 228.4 54.7)">44</text>
<text x="246.8" y="68.8">56</text>
<text x="267.2" y="69.2" transform="rotate(-90 267.2 69.2)">4</text>
<text x="66.8" y="72.5">R80</text>
<text x="93.4" y="73.9">R84</text>
<text x="274.2" y="77.8">18</text>
<text x="399" y="82.3">4</text>
<text x="305.5" y="90.4">2</text>
<text x="399" y="94.9">7</text>
<text x="243.6" y="109.8">37</text>
<text x="27.5" y="116.9" transform="rotate(-90 27.5 116.9)">150</text>
<text x="134.8" y="116.8" transform="rotate(-90 134.8 116.8)">142</text>
<text x="305.5" y="115.7">1</text>
<text x="78.9" y="147.7">120</text>
<text x="142.6" y="148" transform="rotate(-90 142.6 148)">4</text>
<text x="175.3" y="147.7">150</text>
<text x="78.9" y="154.7">182</text>
<text x="233.9" y="150.6">Поз.</text>
<text x="256.4" y="150.6">Обозначение</text>
<text x="300.2" y="150.6">Наименование</text>
<text x="349" y="150.6">Материал</text>
<text x="385.9" y="150.6">Вес</text>
<text x="401.8" y="150.6">К-во</text>
<text x="160.6" y="157.8">Поз.5 (Хомут)</text>
<text x="237" y="159.5">1</text>
<text x="259.8" y="159.5">150x120x4</text>
<text x="304.6" y="159.5">Основание</text>
<text x="340.4" y="159.5">09Г2С ГОСТ 4543-71</text>
<text x="385.7" y="159.5">0.57</text>
<text x="405" y="159.5">1</text>
<text x="53.7" y="170.5">6</text>
<text x="237" y="168.3">2</text>
<text x="259.8" y="168.3">243х156х4</text>
<text x="306.1" y="168.3">Угольник</text>
<text x="340.4" y="168.3">09Г2С ГОСТ 4543-71</text>
<text x="385.7" y="168.3">1.17</text>
<text x="405" y="168.3">2</text>
<text x="237" y="177.1">3</text>
<text x="260.9" y="177.1">111х56х4</text>
<text x="309.8" y="177.1">Ушко</text>
<text x="340.4" y="177.1">09Г2С ГОСТ 4543-71</text>
<text x="385.7" y="177.1">0.15</text>
<text x="405" y="177.1">2</text>
<text x="341.9" y="186">Сталь 08Х18Н12Т</text>
<text x="159.4" y="186.7">R83</text>
<text x="237" y="189.8">4</text>
<text x="259.8" y="189.8">207х150х4</text>
<text x="306.4" y="189.8">Подушка</text>
<text x="385.7" y="189.8">0.98</text>
<text x="405" y="189.8">1</text>
<text x="346.3" y="193.7">ГОСТ 5632-72</text>
<text x="111.1" y="203.8" transform="rotate(-90 111.1 203.8)">134</text>
<text x="215.4" y="203.2" transform="rotate(-90 215.4 203.2)">210</text>
<text x="237" y="202.5">5</text>
<text x="261.3" y="202.5">М16х508</text>
<text x="308.3" y="202.5">Хомут</text>
<text x="340.4" y="202.5">09Г2С ГОСТ 4543-71</text>
<text x="385.7" y="202.5">0.81</text>
<text x="405" y="202.5">1</text>
<text x="237" y="215.2">6</text>
<text x="260.9" y="215.2">256х40х3</text>
<text x="304.8" y="215.2">Прокладка</text>
<text x="342" y="211.3">Сталь 08Х18Н12Т</text>
<text x="385.7" y="215.2">0.24</text>
<text x="405" y="215.2">1</text>
<text x="122.4" y="219.9" transform="rotate(-90 122.4 219.9)">111</text>
<text x="346.3" y="219">ГОСТ 5632-72</text>
<text x="248.3" y="227.9">Гайка M16 ГОСТ 5915-</text>
<text x="293.5" y="227.9">Гайка M16 ГОСТ 5915-</text>
<text x="129.4" y="229" transform="rotate(-90 129.4 229)">50</text>
<text x="237" y="231.7">7</text>
<text x="384.6" y="231.7">0.034</text>
<text x="405" y="231.7">4</text>
<text x="78.9" y="234.4">100</text>
<text x="107.3" y="234.4">4</text>
<text x="267.2" y="235.6">70</text>
<text x="312.5" y="235.6">70</text>
<text x="67.6" y="245.8">Поз.4 (Подушка)</text>
<text x="129" y="244.1">16</text>
<text x="115.1" y="256.5" transform="rotate(18 115.1 256.5)">4</text>
<text x="68.5" y="263.4">R80</text>
<text x="78.8" y="285.5">160</text>
</g>
<g font-size="4.8">
<text x="384" y="265.6">5.36</text>
<text x="402.3" y="265.3">1:3</text>
</g>
<g font-size="4.1">
<text x="308.8" y="282.2">08Х18Н12Т ГОСТ 5632-72</text>
<text x="312.7" y="286.2">09Г2С ГОСТ 4543-71</text>
</g>
<text font-size="3.5" x="418.8" y="291.9" transform="rotate(-90 418.8 291.9)">Файл: ОСТ 34-10-617-93_Опора приварная скользящая Исполнение: 18-159К</text>
<g font-size="3.4">
<text x="11.5" y="104.5" transform="rotate(-90 11.5 104.5)">Справ. №</text>
<text x="11.6" y="174.7" transform="rotate(-90 11.6 174.7)">Подп. и дата</text>
<text x="11.4" y="204.9" transform="rotate(-90 11.4 204.9)">Инв. № дубл.</text>
<text x="11.4" y="229.6" transform="rotate(-90 11.4 229.6)">Взам. инв. №</text>
<text x="369" y="255.5">Лит.</text>
<text x="382.8" y="255.5">Масса</text>
<text x="398.4" y="255.6">Масштаб</text>
<text x="11.4" y="259.2" transform="rotate(-90 11.4 259.2)">Подп. и дата</text>
<text x="230.5" y="260.5">Изм.</text>
<text x="238.4" y="260.4">Лист</text>
<text x="251.1" y="260.4">№ докум.</text>
<text x="273" y="260.4">Подп.</text>
<text x="286" y="260.4">Дата</text>
<text x="230.5" y="265.7">Разраб.</text>
<text x="230.5" y="275.7">Т. контр.</text>
<text x="230.6" y="270.7">Пров.</text>
<text x="366.2" y="275.3">Лист 1</text>
<text x="386.3" y="275.2">Листов 1</text>
<text x="230.6" y="285.7">Н. контр.</text>
<text x="11.6" y="290" transform="rotate(-90 11.6 290)">Инв. № подл.</text>
<text x="230.6" y="290.7">Утв.</text>
<text x="322.5" y="295">Копировал</text>
<text x="394.6" y="295">Формат А3</text>
</g>
</svg>
